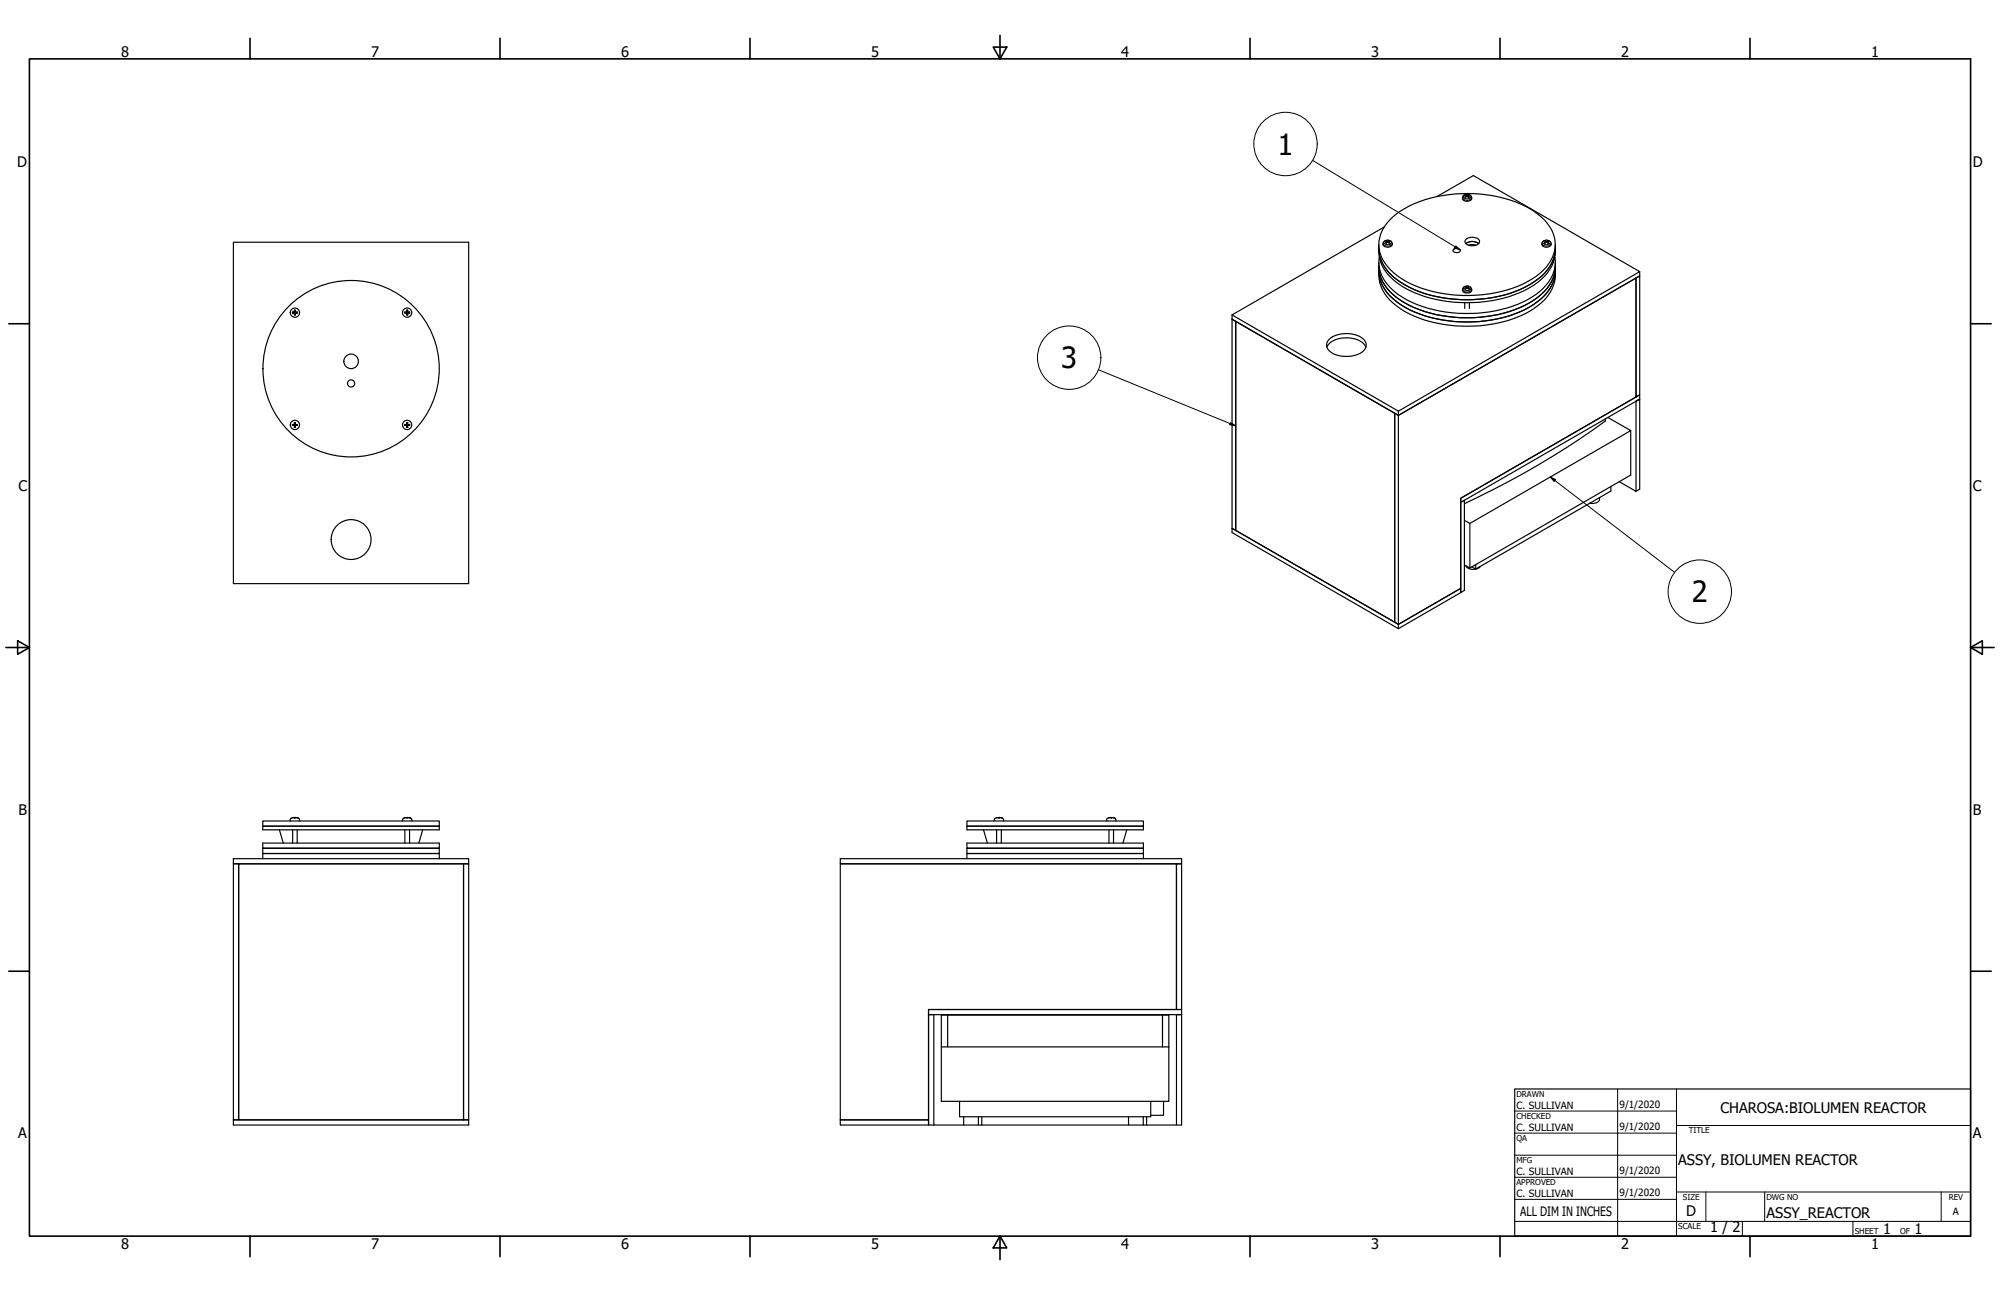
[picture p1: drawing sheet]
<svg xmlns="http://www.w3.org/2000/svg" width="864mm" height="559mm" viewBox="0 0 864 559" stroke-linecap="round" stroke-linejoin="round" font-family="sans-serif">
<!-- layer: Visible (ANSI) -->
<g fill="none" stroke="#000" stroke-width=".51">
<path d="M597.7 98l-65.7 37.9M599.9 95.1a42.4 42.4 0 0 1 25.7-11.1 56 56 0 0 1 37.1 7.4 16.9 16.9 0 0 1 8.7 16.3 20.7 20.7 0 0 1-12 13.9 60 60 0 0 1-52.4-.3 20.7 20.7 0 0 1-11.5-14 14.8 14.8 0 0 1 4.4-12.2zM620.5 84.8l15.7-9 71.8 41.4-104.2 60.2-71.8-41.5M632 84.3a1.93 1.93 0 0 1 2.4-.3 1.93 1.93 0 0 1 .8 2.3 2.38 2.38 0 0 1-3.7-.6zM632.6 84.3l.6 .2-.6 .5 .3 .1M633.2 84.5v.3M633.8 84.5v.3M634 84.1v.2M634.1 84.1h-1.3l.2 .2M634.1 84.1h-.1M634.3 85l-.8-.4-.7 .5M634.3 85h.1"/>
<path d="M634.4 84.3l-.6 .2 .6 .5M100.8 104.5h101.6v147.3h-101.6zM595.4 107.4a17.9 17.9 0 0 0 9.3 14.3 56 56 0 0 0 36.9 7.1 42.6 42.6 0 0 0 25.3-10.9 15.7 15.7 0 0 0 4.7-10.5M595.4 105.5a17.1 17.1 0 0 0 7.6 16.4 53.8 53.8 0 0 0 35.9 8.5 47 47 0 0 0 26.6-9.9 16.5 16.5 0 0 0 6.1-15M595.4 115.1a18.1 18.1 0 0 0 9.3 14.4 58.5 58.5 0 0 0 42.1 6.3 37.9 37.9 0 0 0 21.3-11.5 15 15 0 0 0 3.5-9.2M595.4 117a18.1 18.1 0 0 0 9.3 14.4 58 58 0 0 0 42.1 6.1 37.3 37.3 0 0 0 21.3-11.4 15 15 0 0 0 3.5-9.1M595.4 113.3a21.4 21.4 0 0 0 1.5 11.7 30 30 0 0 0 18.3 13.1 60.3 60.3 0 0 0 45.2-3.7 21.3 21.3 0 0 0 10.8-12.5l.3-1.5 .1-7.1M595.6 111a15.9 15.9 0 0 0 6.6 14.9 51.2 51.2 0 0 0 32.6 9.4 50.4 50.4 0 0 0 30-9.4 15.9 15.9 0 0 0 6.6-14.9M597.7 104.1l.9-.3a1.64 1.64 0 0 1 2.1 .4 1.64 1.64 0 0 1-.2 2.2 1.93 1.93 0 0 1-2.2 .3 1.93 1.93 0 0 1-1-2.1zM598.3 104l.6 .3-.6 .5 .3 .1 .5-.4 1 .3-.6-.5 .6-.3M598.7 104.1l-.1-.2h1.2l-.1 .2M598.9 104.3v.3"/>
<path d="M599.5 104.3v.3M627.6 107.7a1.8 1.8 0 0 1 3 .5 1.83 1.83 0 0 1-3.2-.2zM633 105.2a4.4 4.4 0 0 1 5.5 0M633 103.3a4.3 4.3 0 0 1 5.9 .6 2.76 2.76 0 0 1-3.8 2.1l-1.9-.7a1.26 1.26 0 0 1-.2-2zM634 105.8l1.4-.3 1.9 .3M666.2 104.1l.9-.3a1.64 1.64 0 0 1 2.2 .4 1.64 1.64 0 0 1-.2 2.2 1.93 1.93 0 0 1-2.2 .3 1.93 1.93 0 0 1-1-2.1zM666.9 104l.5 .3-.5 .5M666.9 104.8h.1M666.9 104.8l.3 .1M667.1 104.9l.5-.4 .8 .4M667.3 104.1l-.2-.2h1.3l-.1 .2M667.4 104.3v.3"/>
<path d="M668.1 104.3v.3M668.6 104.8h.1M668.6 104.8l-.3 .1M668.7 104l-.6 .3 .6 .5M706.4 120l1.6-.9v51.3l-1.6 .9zM708 117.2v1.9l-104.2 60.2-71.8-41.6 1.6 1v90.2l-1.6-.9v-92.1M126.2 135.1h1l-.1 .9v-.9zM126.7 134.8v.2M127.1 133.8l.1 .9h-1l.9-.1zM127.2 135.6h.3M127.2 134.3h.3M127.4 134.2l.1-.4v.8l.9 .1"/>
<path d="M127.4 134.2l.1 .5h.8M128 134.8v.2M128 135l-.5 .1-.1 .5M128 135l.3 .1M128.3 134.7h.1M128.3 135.1h.1M128.4 135.1l-.9 .1v.8l-.1-.4M174.8 135.1a.63 .63 0 0 1 .8 0 .63 .63 0 0 1 0 .9v-.8zM174.8 134.7l.8-.1v-.8l.1 .4a.55 .55 0 0 1-.3 .6 .55 .55 0 0 1-.6-.1zM175.1 134.8v.2M175.7 135.6h.2M175.7 134.3h.2"/>
<path d="M176 133.8v.8l.9 .1a.59 .59 0 0 1-.8 0 .59 .59 0 0 1-.1-.8zM176.5 134.8v.2M176.5 135l.4 .1-.9 .1v.8v-.4M176.5 135l-.5 .1v.5M533.6 138.7l68.6 39.6v90.2l-68.6-39.6zM632 124a2.02 2.02 0 0 1 2.2-.4 2.02 2.02 0 0 1 1.2 2 2.37 2.37 0 0 1-3.9-.3zM632.5 130.6v2.5M632.6 123.8l.6 .3-.6 .5 .3 .1M633.2 124.1v.3M633.8 124.1v.3M634 123.8v.2M634.1 123.7h-1.3l.2 .3"/>
<path d="M634.1 123.7l-.1 .1M634.3 124.5l-.2 .2-.8-.4-.5 .4M634.3 124.5l.1 .1M634.4 123.8l-.6 .3 .6 .5M634.5 130.6v2.5M573 149.8a9 9 0 0 1 9-4 8.6 8.6 0 0 1 7.8 4M573.8 146.6a12.5 12.5 0 0 1 14.8-.4 3.6 3.6 0 0 1-1.2 6.2 12.9 12.9 0 0 1-13.3-.9 3.3 3.3 0 0 1-.3-4.9zM603.8 177.4v1.9l-1.6-1v90.2l1.6 .9v-90.1l102.6-59.3v51.3l-75.7 43.7v38.9l-26.9 15.5v1.9M126.2 183.6l1-.1-.1 1v-.9zM126.7 183.2v.3M127.1 182.3l.1 .9h-1l.9-.1zM127.2 184h.3"/>
<path d="M127.2 182.7h.3M127.4 182.7l.1-.4 .1 .8 .8 .1M127.4 182.7l.1 .5h.8M128 183.2v.3M128 183.5h-.5l-.1 .5M128 183.5l.3 .1M128.3 183.2h.1M128.3 183.6h.1M128.4 183.6h-.8l-.1 .9-.1-.5M174.8 183.6l.8-.1v1v-.9zM175.1 183.2v.3M175.6 182.3a.63 .63 0 0 1 0 .9 .63 .63 0 0 1-.8 0h.7z"/>
<path d="M175.7 184h.2M175.7 182.7h.2M176 182.3l.1 .9h.8a.63 .63 0 0 1-.9 0 .63 .63 0 0 1 0-.9zM176.5 183.2v.3M176.5 183.5l.4 .1h-.8l-.1 .9v-.5M176.5 183.5h-.5v.5M693.2 180.8v.9a368.7 368.7 0 0 1-60.9 35.7M694.3 180.1l9.9 5.7-69.5 40.1-2.4-1.4M704.2 185.8v19.2l-69.5 40.1-2.4-1.3M630.7 216.8l1.6-.9v38.9l-1.6 .9zM690.7 214.7a2.63 2.63 0 0 1-3.5 2.5l-.8-.1M695.6 209.9v2l-58.4 33.7-1.7-1"/>
<path d="M699.2 207.8l7.2 4.2v-38.9l1.6-.9-77.3 44.6v-1.8l77.3-44.6v40.7l-1.6 .9M532 228l71.8 41.4 26.9-15.5v1.8l-26.9 15.6-71.8-41.5zM634.7 225.9v19.2M633 244.2a4 4 0 0 0 6.2 .2M637.2 243.6v2M113.5 354.3h76.2v2.2h-76.2zM113.5 356.5h76.2v1.6h-76.2zM120.6 358.1l1.7 5.7M125.3 353.7v.6M126.4 358.1v5.7M127.1 352.9h-1l-.8 .8M127.1 352.9h.4"/>
<path d="M127.1 352.7v.2M127.5 352.9h.9M127.5 352.7v.2M128.3 358.1v5.7M128.4 352.9h.1M128.4 352.9l.9 .8M129.3 353.7v.6M173.9 353.7l-.1 .6M174.2 353.2l-.3 .5M174.7 352.9l-.6 .2M174.8 352.9h.8M174.8 352.9h.1"/>
<path d="M174.8 358.1v5.7M175.6 352.9h.4M175.6 352.7v.2M176 352.9h.9M176 352.7v.2M176.8 358.1v5.7M176.9 352.9h.1M176.9 352.9l.9 .8M177.8 353.7v.6M182.5 358.1l-1.7 5.7M417.5 354.3h76.2v2.2h-76.2zM417.5 356.5h76.2v1.6h-76.2z"/>
<path d="M424.7 358.1l1.6 5.7M429.4 353.7l-.1 .6M430.2 352.9l-.9 .8M430.3 352.9h.9M430.3 352.9h.1M430.3 358.1v5.7M431.2 352.9h.3M431.2 352.7v.2M431.5 352.9h.9M431.5 352.7v.2M432.4 358.1v5.7M432.4 352.9h.1"/>
<path d="M432.4 352.9l.9 .8M433.3 353.7v.6M477.8 353.7v.6M478.7 352.9l-.9 .8M478.8 352.9h-.1M478.8 352.9h.9M478.9 358.1v5.7M479.7 352.9h1.2M479.7 352.7v.2M480.1 352.7l-.1 .2M480.8 358.1v5.7M480.9 352.9h.1"/>
<path d="M480.9 352.9l.9 .8M481.8 353.7v.6M486.5 358.1l-1.6 5.7M100.8 372.7h2.3v110.5h-2.3zM100.8 370.5h101.6v2.2h-101.6zM103.1 372.7h97.1v110.5h-97.1zM113.5 363.8h76.2v2.2h-76.2zM113.5 366h76.2v2.3h-76.2zM189.7 368.3h-76.2v2.2M189.7 368.3v2.2M200.2 372.7h2.2v110.5h-2.2zM362.8 372.7h145.2v62.9h-107.1v47.6h-38.1z"/>
<path d="M362.8 370.5h147.4v2.2h-147.4zM417.5 363.8h76.2v2.2h-76.2zM417.5 366h76.2v2.3h-76.2zM493.7 368.3h-76.2v2.2M493.7 368.3v2.2M508 372.7h2.2v62.9h-2.2zM400.9 437.8h2.3v47.7h-2.3zM400.9 435.6h109.3v2.2h-109.3zM409.2 438v13.7M502 438v13.7M508 437.8h2.2v47.7h-2.2zM406.5 451.7v-13.7h98.2v13.7"/>
<path d="M406.5 451.7v23.5h98.2v-23.5M406.5 451.7h98.2M414.3 475.2v6.7h82.6v-6.7M502.4 475.2v6.1h-5.5M100.8 483.2h101.6v2.3h-101.6zM362.8 483.2h38.1v2.3h-38.1zM403.2 485.5h12.9M416.1 485.5h7.8M416.1 481.9v3.6M422.5 481.9v3.6M423.9 485.5h63.4M423.9 481.9v3.6"/>
<path d="M487.3 485.5h7.8M487.3 481.9v3.6M493.6 481.9v3.6M495.1 485.5h12.9M495.1 481.9v3.6"/>
<circle cx="127.3" cy="134.9" r="2"/>
<circle cx="175.8" cy="134.9" r="2"/>
<circle cx="151.6" cy="155.9" r="3.1"/>
<circle cx="151.6" cy="159.1" r="38.1"/>
<circle cx="151.6" cy="165.4" r="1.56"/>
<circle cx="127.3" cy="183.4" r="2"/>
<circle cx="175.8" cy="183.4" r="2"/>
<circle cx="151.6" cy="232.8" r="8.6"/>
</g>
<g fill="#000">
<circle cx="126.3" cy="352.9" r=".25"/>
<circle cx="127.1" cy="352.9" r=".25"/>
<circle cx="127.5" cy="352.9" r=".25"/>
<circle cx="128.4" cy="352.9" r=".25"/>
<circle cx="174.8" cy="352.9" r=".25"/>
<circle cx="175.6" cy="352.9" r=".25"/>
<circle cx="176" cy="352.9" r=".25"/>
<circle cx="176.9" cy="352.9" r=".25"/>
<circle cx="430.3" cy="352.9" r=".25"/>
<circle cx="431.2" cy="352.9" r=".25"/>
<circle cx="431.5" cy="352.9" r=".25"/>
<circle cx="432.4" cy="352.9" r=".25"/>
<circle cx="478.8" cy="352.9" r=".25"/>
<circle cx="479.7" cy="352.9" r=".25"/>
<circle cx="480.1" cy="352.9" r=".25"/>
<circle cx="480.9" cy="352.9" r=".25"/>
</g>
<!-- layer: Visible Narrow (ANSI) -->
<g fill="none" stroke="#000" stroke-width=".43">
<path d="M631.5 85.2a2.2 2.2 0 0 0 2 1.2 2.2 2.2 0 0 0 1.9-1.2M631.9 84.5a2.23 2.23 0 0 1 3.2 .1 1.69 1.69 0 0 1-1.6 1.2 1.69 1.69 0 0 1-1.6-1.3zM632.6 85l.2 .1M632.8 84.1l-.2 .2M632.9 84.1l-.2 .2M633.1 84.5l.1 .4M633.3 84.3v.4M633.6 84.3v.4M633.9 84.5l-.1 .4M634.2 84.3l-.2-.2 .4 .2M634.4 85l-.3 .1M597.2 105a2.25 2.25 0 0 0 4 0"/>
<path d="M597.6 104.3a1.94 1.94 0 0 1 3.2 .4 1.93 1.93 0 0 1-3.3-.1zM598.3 104.8l.3 .1M598.6 103.9l-.3 .1M598.6 103.9l-.2 .2M598.8 104.3l.1 .3M599.1 104.1v.4M599.3 104.1v.4M599.6 104.3l-.1 .3M599.8 103.9l.1 .2M599.8 103.9l.3 .1M600.1 104.8l-.3 .1M665.8 105a2.25 2.25 0 0 0 3.9 0"/>
<path d="M666.2 104.3a1.94 1.94 0 0 1 3.2 .4 1.93 1.93 0 0 1-3.3-.1zM666.9 104.8l.2 .1M667.1 103.9l-.2 .1M667.2 103.9l-.2 .2M667.4 104.3v.3M667.6 104.1v.4M667.9 104.1v.4M668.1 104.3v.3M668.3 103.9l.2 .2M668.4 103.9l.3 .1M668.7 104.8l-.3 .1M631.5 124.8a2.25 2.25 0 0 0 3.9 0"/>
<path d="M631.9 124.1a1.94 1.94 0 0 1 3.2 .4 2.01 2.01 0 0 1-3.3 0zM632.6 124.6l.2 .1M632.8 123.7l-.2 .1M632.9 123.8l-.2 .1M633.1 124.1l.1 .4M633.3 123.8v.5M633.6 123.8v.5M633.9 124.1l-.1 .4M634.4 124.6l-.3 .1M634.4 123.8h-.4l.2 .1"/>
</g>
<!-- layer: Border (ANSI) -->
<g fill="none" stroke="#000" stroke-width=".7">
<path d="M107.9 16.5v8.9M215.9 16.5v8.9M323.8 16.5v8.9M431.8 15.2v10.2M539.8 16.5v8.9M647.7 16.5v8.9M755.6 16.5v8.9M12.7 25.4h838.2v508h-838.2zM428.9 20.3h5.8l-2.9 5.1zM3.8 139.7h8.9M850.9 139.7h8.9M2.5 279.4h10.2"/>
<path d="M7.6 276.5l5.1 2.9-5.1 2.9zM850.9 279.4l5.1-2.9v5.8zM850.9 279.4h10.2M3.8 419.1h8.9M850.9 419.1h8.9M107.9 533.4v8.9M215.9 533.4v8.9M323.8 533.4v8.9M431.8 533.4l2.9 5.1h-5.8zM431.8 533.4v10.2M539.8 533.4v8.9M647.7 533.4v8.9"/>
<path d="M755.6 533.4v8.9"/>
</g>
<!-- layer: Title (ANSI) -->
<g fill="none" stroke="#000" stroke-width=".43">
<path d="M654 479.4h69.9M698.5 469.9v63.5M723.9 469.9v63.5M654 488.9h69.9M654 498.5h69.9M723.9 485.6h127M654 508h69.9M654 517.5h69.9M723.9 514.3h127M736.6 514.3v12.7M762 514.3v12.7M838.2 514.3v12.7"/>
<path d="M654 527h196.9M752.3 527v6.4M800.1 527v6.4"/>
</g>
<path d="M654 469.9h196.9v63.5h-196.9z" fill="none" stroke="#000" stroke-width=".51"/>
<!-- layer: Symbol (ANSI) -->
<g fill="none" stroke="#000" stroke-width=".43">
<path d="M566.8 69.2l63.7 38.6M628.6 106.1l1.9 1.7-2.4-.8zM474.3 159.6l59.3 24.2M531.4 182.4l2.2 1.4-2.5-.5zM669.4 205.8l2.3 1.1-.6 .9zM669.4 205.8l53.7 41.2"/>
<circle cx="555.1" cy="62.1" r="13.7"/>
<circle cx="461.7" cy="154.3" r="13.7"/>
<circle cx="734" cy="255.3" r="13.7"/>
</g>
<g fill="#000">
<path d="M628.6 106.1l1.9 1.7-2.4-.8z" fill-rule="evenodd"/>
<path d="M531.4 182.4l2.2 1.4-2.5-.5z" fill-rule="evenodd"/>
<path d="M669.4 205.8l2.3 1.1-.6 .9z" fill-rule="evenodd"/>
</g>
<g font-size="12.6">
<text x="551.7" y="66.7">1</text>
<text x="458.2" y="159">3</text>
<text x="730.5" y="260">2</text>
</g>
<g font-size="6.3">
<text x="52.3" y="24.4">8</text>
<text x="160.2" y="24.4">7</text>
<text x="268.2" y="24.4">6</text>
<text x="376.1" y="24.4">5</text>
<text x="484.1" y="24.4">4</text>
<text x="592" y="24.4">3</text>
<text x="700" y="24.4">2</text>
<text x="807.9" y="24.4">1</text>
<text x="7.4" y="72.1">D</text>
<text x="851.9" y="72.1">D</text>
<text x="7.9" y="211.9">C</text>
<text x="851.9" y="211.9">C</text>
<text x="8" y="351.5">B</text>
<text x="851.9" y="351.5">B</text>
<text x="742.9" y="480.1">CHAROSA:BIOLUMEN REACTOR</text>
<text x="7.9" y="491.2">A</text>
<text x="851.9" y="491.2">A</text>
<text x="724.7" y="502.9">ASSY, BIOLUMEN REACTOR</text>
<text x="728.1" y="524.9">D</text>
<text x="762.8" y="525.4">ASSY_REACTOR</text>
<text x="738.4" y="531.6">1 / 2</text>
<text x="813.1" y="532.6">1</text>
<text x="826.7" y="532.6">1</text>
<text x="52.3" y="539.1">8</text>
<text x="160.2" y="539">7</text>
<text x="268.2" y="539.1">6</text>
<text x="376.1" y="539">5</text>
<text x="484.1" y="539">4</text>
<text x="592" y="539.1">3</text>
<text x="700" y="539.1">2</text>
<text x="807.9" y="539">1</text>
</g>
<text font-size="5.6" x="656.5" y="524.8">ALL DIM IN INCHES</text>
<g font-size="4.3">
<text x="654.8" y="478.6">C. SULLIVAN</text>
<text x="699.3" y="478">9/1/2020</text>
<text x="654.8" y="488.1">C. SULLIVAN</text>
<text x="699.3" y="487.5">9/1/2020</text>
<text x="654.8" y="507.2">C. SULLIVAN</text>
<text x="699.3" y="506.5">9/1/2020</text>
<text x="654.8" y="516.7">C. SULLIVAN</text>
<text x="699.3" y="516.1">9/1/2020</text>
<text x="843.2" y="524.2">A</text>
</g>
<g font-size="3.5">
<text x="654.8" y="473.2">DRAWN</text>
<text x="654.8" y="482.8">CHECKED</text>
<text x="729.2" y="488.9">TITLE</text>
<text x="654.8" y="492.3">QA</text>
<text x="654.8" y="501.8">MFG</text>
<text x="654.8" y="511.4">APPROVED</text>
<text x="726.7" y="517.7">SIZE</text>
<text x="762.8" y="517.7">DWG NO</text>
<text x="841.4" y="517.7">REV</text>
<text x="724.7" y="530.4">SCALE</text>
<text x="800.9" y="532.6">SHEET</text>
<text x="820.4" y="532.6">OF</text>
</g>
</svg>
